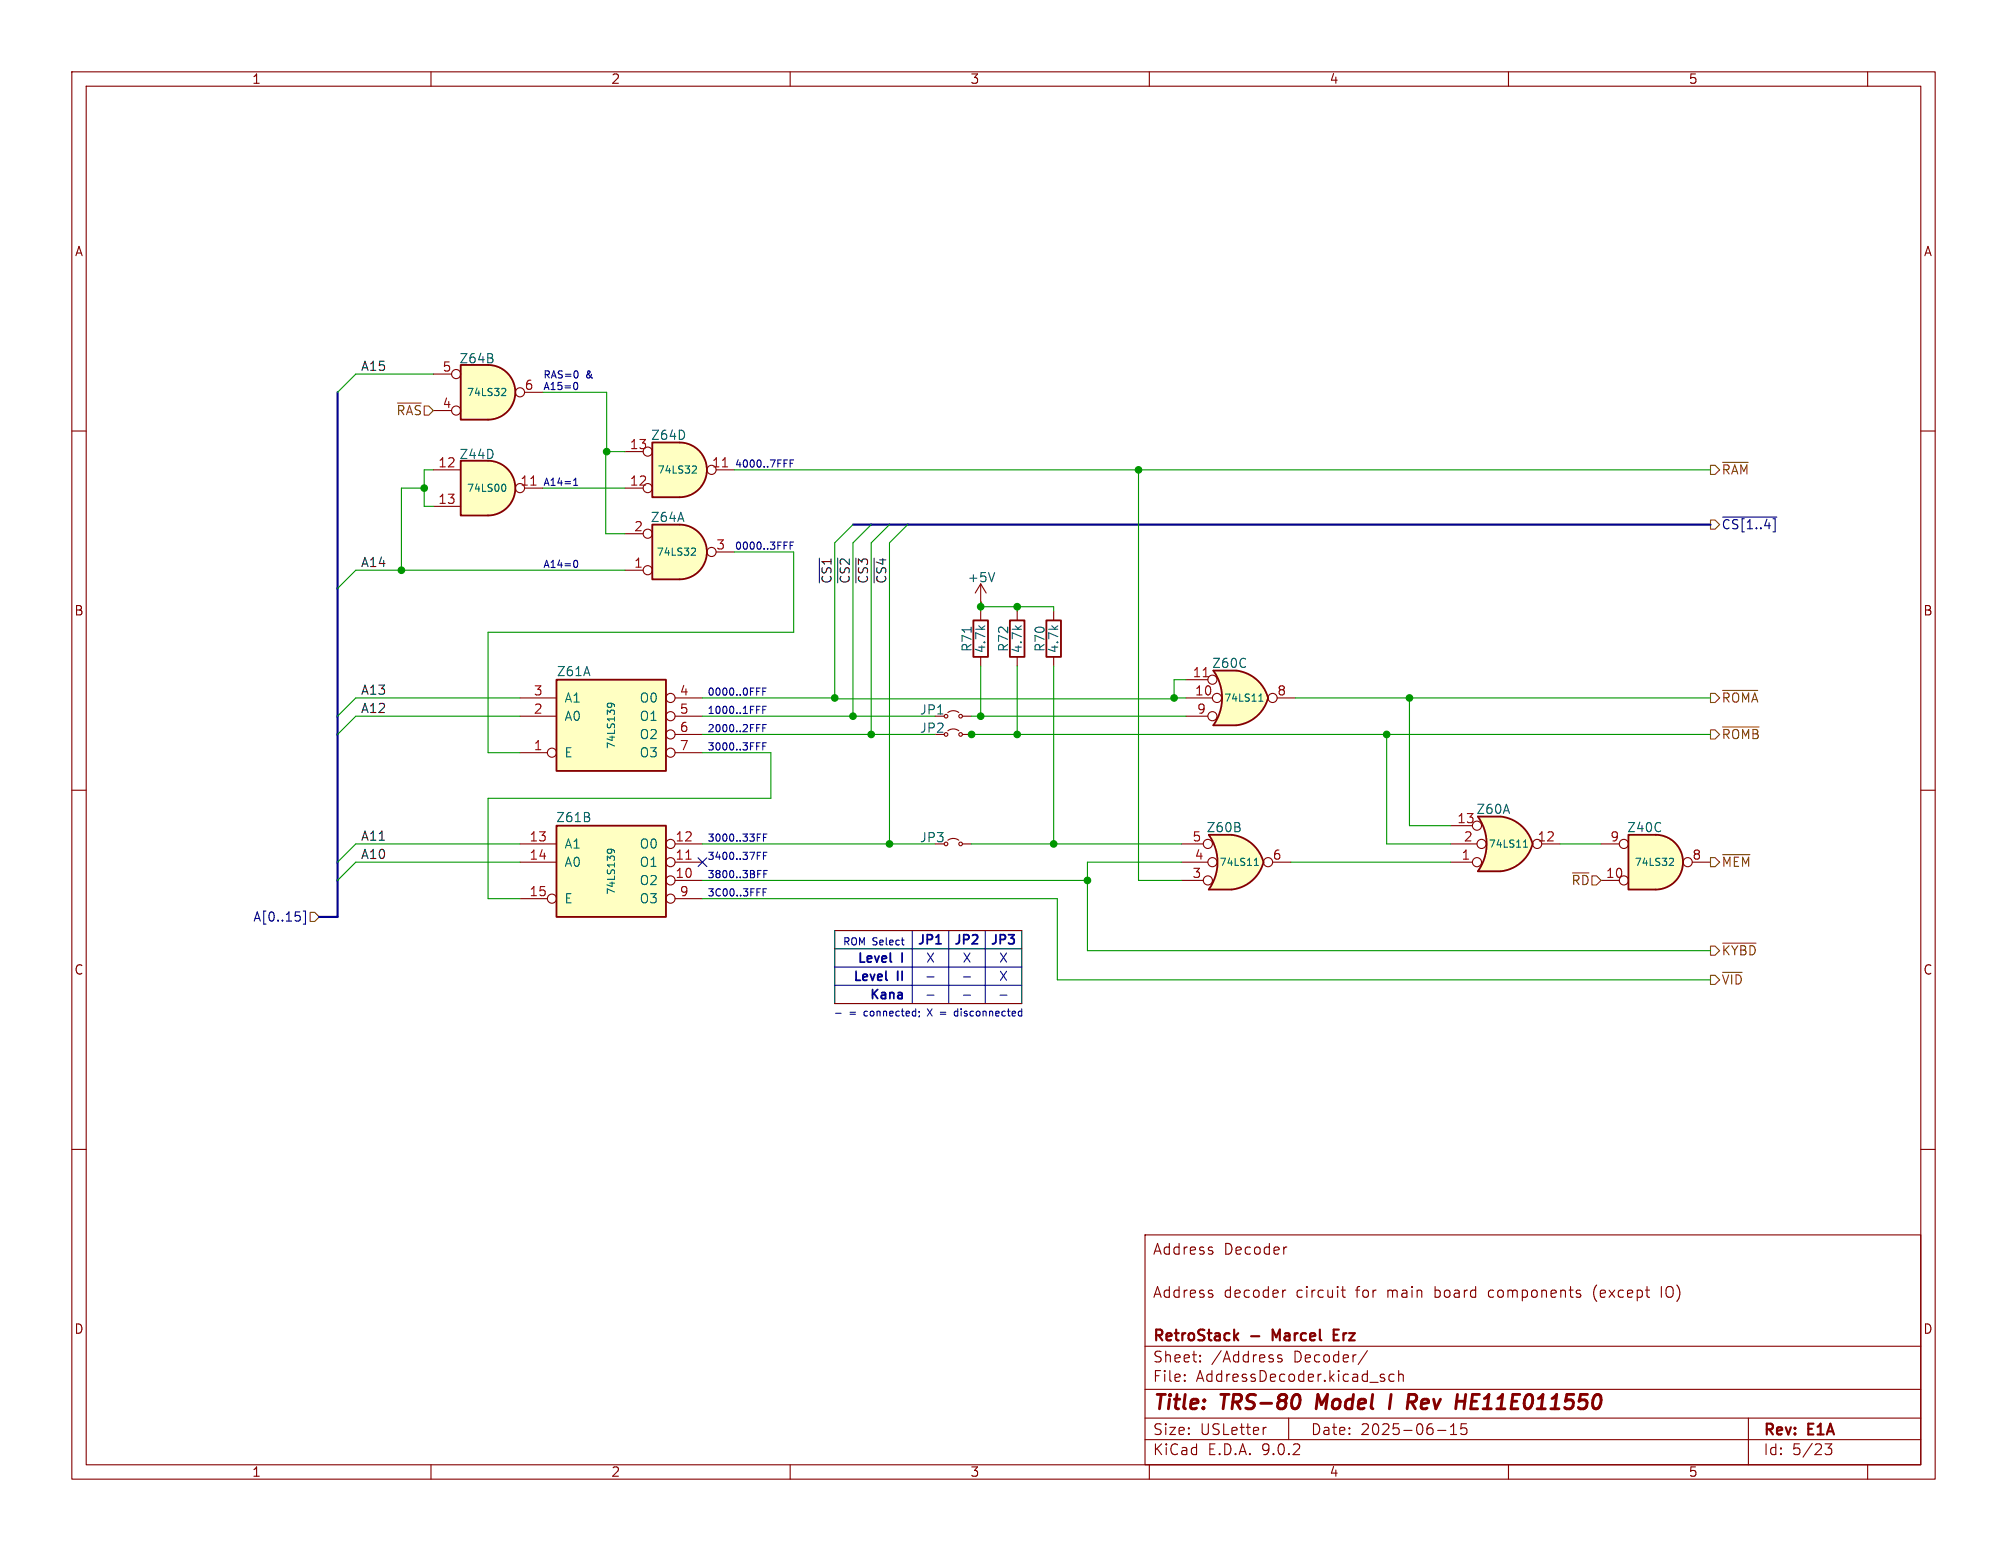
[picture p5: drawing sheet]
<svg xmlns="http://www.w3.org/2000/svg" width="279mm" height="216mm" viewBox="0 0 279 216" stroke-linecap="round" stroke-linejoin="round" font-family="sans-serif">
<g fill="none" stroke="#840000" stroke-width=".15">
<path d="M10 10h259.4v195.9h-259.4zM12 12h255.4v191.9h-255.4zM60 10v2M110 10v2M160 10v2M210 10v2M260 10v2M10 60h2M267.4 60h2M10 110h2M267.4 110h2M10 160h2"/>
<path d="M159.4 171.9h108v32h-108zM168.6 174.1l.3 .2-.1 .2-.2 .1M168.6 179.6l.2 .1M168.6 173.6l.2 .1M179 179.6l-.3 .1-.1 .2M179.1 173.6l-.2 .1M186.7 179.6h.6M186.9 179.1v1.3l.1 .1 .3 .1M219.6 179.6l.4 .1M221.9 179.5v.4v.6M231.3 179.1v1.5M267.4 160h2"/>
<path d="M159.4 197.4h108M159.4 193.4h108M159.4 187.4h108M164.9 192.1l.1 .1-.1 .1M164.9 192.1v.1v.1M164.9 191.4v.1M164.9 192.1v.2M164.9 191.4h.1l-.1 .1M167.1 189.4v.1v.1M167.1 189.4l-.1 .1 .1 .1M167.1 188.7v.1M167.1 189.4v.2"/>
<path d="M167.1 188.7h-.1l.1 .1M168.6 180.1l.3 .2-.1 .2-.2 .1M176.3 198.7l-.3 .1M178.4 188.7l-.3-.1-.2 .2v.2l.5 .2 .1 .1-.1 .2-.1 .1-.4-.1M179.4 197.4v3M190.4 188l-1.3 1.9M192.4 191.8l.3 .1 .1 .2-.2 .2h-.3M192.4 191.3l.3 .1M194.1 191.4l-.5-.1-.2 .3v.4l.1 .2 .1 .1 .5-.1M194.7 191.4a.37 .37 0 0 1 .7 .1v.8M194.7 190.8v1.5M200.1 199.1h1.2"/>
<path d="M201.9 199.7h.9M201.9 198.6l.5-.4v1.5M204.1 198.2h-.7v.7l.2-.1h.5l.1 .2-.1 .5-.2 .2h-.3l-.2-.2M219.6 180.1l.4 .1 .1 .2-.2 .2h-.3M243.4 197.4v6.5M60 203.9v2M110 203.9v2M159.4 200.4h108M160 203.9v2M210 203.9v2M254.1 201h.9l-.5 .6a.41 .41 0 0 1 .5 .2v.4l-.1 .2-.2 .1-.6-.1M260 203.9v2"/>
</g>
<path d="M180.8 194.2a1.31 1.31 0 0 1 0 1.5M183.5 194.1l-.3 2M193.7 194.1l-.3 2M197.1 194.2a.53 .53 0 0 1 0 .8M204.9 195.1h.6M205.9 194.1h-.9l-.3 2h1" fill="none" stroke="#840000" stroke-width=".4"/>
<path d="M172 186l.4 .6M172.4 185.6l-.6 .5M177.7 186.1l-.5-1v1.5M185.7 185.8h.5M186.4 185.1h-.7v1.5h.7" fill="none" stroke="#840000" stroke-width=".3"/>
<path d="M94.6 61.6a3.8 3.8 0 0 1 3.8 3.8 3.8 3.8 0 0 1-3.8 3.8z" fill="#ffffc2" stroke="#ffffc2" stroke-width=".14"/>
<path d="M90.8 61.6h3.8v7.6h-3.8z" fill="#ffffc2"/>
<path d="M90.8 61.6h3.8a3.8 3.8 0 0 1 3.8 3.8 3.8 3.8 0 0 1-3.8 3.8h-3.8z" fill="none" stroke="#840000" stroke-width=".25"/>
<g fill="none" stroke="#840000" stroke-width=".15">
<path d="M87 67.9h2.5M87 62.9h2.5M99.7 65.4h2.5"/>
<circle cx="90.2" cy="67.9" r=".63"/>
<circle cx="90.2" cy="62.9" r=".63"/>
<circle cx="99.1" cy="65.4" r=".63"/>
</g>
<path d="M100.6 65h.7" fill="none" stroke="#a90000" stroke-width=".15"/>
<path d="M96.5 64.9h.4l.1 .2-.7 .8h.7" fill="none" stroke="#006464" stroke-width=".15"/>
<path d="M94.6 73a3.8 3.8 0 0 1 3.8 3.8 3.8 3.8 0 0 1-3.8 3.8z" fill="#ffffc2" stroke="#ffffc2" stroke-width=".14"/>
<path d="M90.8 73h3.8v7.6h-3.8z" fill="#ffffc2"/>
<path d="M90.8 73h3.8a3.8 3.8 0 0 1 3.8 3.8 3.8 3.8 0 0 1-3.8 3.8h-3.8z" fill="none" stroke="#840000" stroke-width=".25"/>
<g fill="none" stroke="#840000" stroke-width=".15">
<path d="M87 79.4h2.5M87 74.3h2.5M99.7 76.8h2.5"/>
<circle cx="90.2" cy="74.3" r=".63"/>
<circle cx="90.2" cy="79.4" r=".63"/>
<circle cx="99.1" cy="76.8" r=".63"/>
</g>
<path d="M96.4 76.3h.3l.1 .3-.6 .7h.6" fill="none" stroke="#006464" stroke-width=".15"/>
<path d="M205.7 113.7h3.2M205.7 121.3h3.2" fill="none" stroke="#ffffc2" stroke-width=".14"/>
<g fill="#ffffc2" stroke="#ffffc2" stroke-width=".14">
<path d="M208.9 113.7a5.2 5.2 0 0 1 4.5 3.8l-5.1 1.3z"/>
<path d="M208.4 116.2l5 1.3a5.1 5.1 0 0 1-4.5 3.8z"/>
</g>
<path d="M205.7 113.7h3.2v7.6h-3.2a6.6 6.6 0 0 0 0-7.6z" fill="#ffffc2"/>
<path d="M135.5 86.4h2v5h-2zM140.6 86.4h2v5h-2zM205.7 113.7h3.2a5.2 5.2 0 0 1 4.5 3.8 5.2 5.2 0 0 1-4.5 3.8h-3.2a6.6 6.6 0 0 0 0-7.6z" fill="none" stroke="#840000" stroke-width=".25"/>
<g fill="none" stroke="#840000" stroke-width=".15">
<path d="M136.5 83.8h.1M136.5 81.3l-.7 1.3M136.5 81.3l.8 1.3M136.5 81.3v2.5M136.5 85.1v1.3M136.5 91.4v1.3M141.6 85.1v1.3M141.6 91.4v1.3M201.9 117.5h3.7M201.9 114.9h3.1M214.6 117.5h2.6M201.9 120h3.1"/>
<circle cx="205.6" cy="114.9" r=".63"/>
<circle cx="206.2" cy="117.5" r=".63"/>
<circle cx="214" cy="117.5" r=".63"/>
<circle cx="205.6" cy="120" r=".63"/>
</g>
<path d="M138.5 79.7l-.5 1.3M135.2 87.3v.7M212.1 117.9h.6M212.1 117.2l.3-.3v1" fill="none" stroke="#006464" stroke-width=".15"/>
<path d="M168.9 93.3h3.2M168.9 101h3.2" fill="none" stroke="#ffffc2" stroke-width=".14"/>
<g fill="#ffffc2" stroke="#ffffc2" stroke-width=".14">
<path d="M172.1 93.3a5.2 5.2 0 0 1 4.4 3.9l-5 1.3z"/>
<path d="M171.6 95.8l4.9 1.4a5.1 5.1 0 0 1-4.4 3.8z"/>
</g>
<path d="M168.9 93.3h3.2v7.7h-3.2a6.6 6.6 0 0 0 0-7.7z" fill="#ffffc2"/>
<path d="M168.9 93.3h3.2a5.2 5.2 0 0 1 4.4 3.9 5.2 5.2 0 0 1-4.4 3.8h-3.2a6.6 6.6 0 0 0 0-7.7z" fill="none" stroke="#840000" stroke-width=".25"/>
<g fill="none" stroke="#840000" stroke-width=".15">
<path d="M165.1 99.7h3M165.1 97.2h3.7M165.1 94.6h3M177.8 97.2h2.5"/>
<circle cx="168.8" cy="99.7" r=".63"/>
<circle cx="168.8" cy="94.6" r=".63"/>
<circle cx="169.4" cy="97.2" r=".63"/>
<circle cx="177.2" cy="97.2" r=".63"/>
</g>
<path d="M167.5 94.2h.7" fill="none" stroke="#a90000" stroke-width=".15"/>
<path d="M175.3 97.6h.5M175.3 96.9l.2-.3v1" fill="none" stroke="#006464" stroke-width=".15"/>
<path d="M168.3 116.2h3.1M168.3 123.8h3.1" fill="none" stroke="#ffffc2" stroke-width=".14"/>
<g fill="#ffffc2" stroke="#ffffc2" stroke-width=".14">
<path d="M171.5 116.2a5.2 5.2 0 0 1 4.4 3.8l-5 1.4z"/>
<path d="M170.9 118.7l5 1.3a5.1 5.1 0 0 1-4.4 3.8z"/>
</g>
<path d="M168.3 116.2h3.1v7.6h-3.1a6.6 6.6 0 0 0 0-7.6z" fill="#ffffc2"/>
<path d="M171.4 116.2h-3.1a6.6 6.6 0 0 1 0 7.6h3.1M171.5 116.2a5.2 5.2 0 0 1 4.4 3.8 5.1 5.1 0 0 1-4.4 3.8" fill="none" stroke="#840000" stroke-width=".25"/>
<g fill="none" stroke="#840000" stroke-width=".15">
<path d="M132 117l.3-.2 .5-.1 .7 .3M132 101.7l.3-.2h.5l.7 .2M134 117.5h1.3M134 102.2h1.3M164.5 117.5h3M164.5 122.6h3M164.5 120h3.6M177.2 120h2.5"/>
<circle cx="131.7" cy="117.5" r=".25"/>
<circle cx="131.7" cy="102.2" r=".25"/>
<circle cx="133.7" cy="117.5" r=".25"/>
<circle cx="133.7" cy="102.2" r=".25"/>
<circle cx="168.1" cy="117.5" r=".63"/>
<circle cx="168.1" cy="122.6" r=".63"/>
<circle cx="168.8" cy="120" r=".63"/>
<circle cx="176.5" cy="120" r=".63"/>
</g>
<path d="M174.6 119.8l.3-.3v1M174.6 120.5h.6" fill="none" stroke="#006464" stroke-width=".15"/>
<path d="M230.5 116.2a3.8 3.8 0 0 1 3.8 3.8 3.8 3.8 0 0 1-3.8 3.8z" fill="#ffffc2" stroke="#ffffc2" stroke-width=".14"/>
<path d="M226.7 116.2h3.8v7.6h-3.8z" fill="#ffffc2"/>
<path d="M226.7 116.2h3.8a3.8 3.8 0 0 1 3.8 3.8 3.8 3.8 0 0 1-3.8 3.8h-3.8z" fill="none" stroke="#840000" stroke-width=".25"/>
<g fill="none" stroke="#840000" stroke-width=".15">
<path d="M130.2 99.7h1.2M132 99.2l.3-.2 .5-.1 .7 .3M134 99.7h1.3M222.9 117.5h2.5M222.9 122.6h2.5M235.6 120h2.5"/>
<circle cx="131.7" cy="99.7" r=".25"/>
<circle cx="133.7" cy="99.7" r=".25"/>
<circle cx="226.1" cy="117.5" r=".63"/>
<circle cx="226.1" cy="122.6" r=".63"/>
<circle cx="234.9" cy="120" r=".63"/>
</g>
<path d="M232.5 119.5h.4l.1 .3-.6 .7h.6" fill="none" stroke="#006464" stroke-width=".15"/>
<path d="M77.5 94.6h15.2v12.7h-15.2z" fill="#ffffc2"/>
<path d="M77.5 94.6h15.2v12.7h-15.2z" fill="none" stroke="#840000" stroke-width=".25"/>
<g fill="none" stroke="#840000" stroke-width=".15">
<path d="M72.4 97.2h5.1M72.4 99.7h5.1M94 97.2h3.8M94 99.7h3.8M72.4 104.8h3.8M94 104.8h3.8M94 102.2h3.8"/>
<circle cx="93.3" cy="99.7" r=".63"/>
<circle cx="93.3" cy="97.2" r=".63"/>
<circle cx="76.8" cy="104.8" r=".63"/>
<circle cx="93.3" cy="104.8" r=".63"/>
<circle cx="93.3" cy="102.2" r=".63"/>
</g>
<path d="M84.6 98.4l-.1-.3 .1-.2a.66 .66 0 0 1 .9 .3v.2M85 97.9l.2 .2-.1 .3" fill="none" stroke="#006464" stroke-width=".15"/>
<path d="M77.5 114.9h15.2v12.7h-15.2z" fill="#ffffc2"/>
<path d="M145.7 86.4h2v5h-2zM77.5 114.9h15.2v12.7h-15.2z" fill="none" stroke="#840000" stroke-width=".25"/>
<g fill="none" stroke="#840000" stroke-width=".15">
<path d="M146.7 85.1v1.3M146.7 91.4v1.3M72.4 117.5h5.1M94 117.5h3.8M72.4 120h5.1M72.4 125.1h3.8M94 120h3.8M94 125.1h3.8M94 122.6h3.8"/>
<circle cx="93.3" cy="117.5" r=".63"/>
<circle cx="76.8" cy="125.1" r=".63"/>
<circle cx="93.3" cy="122.6" r=".63"/>
<circle cx="93.3" cy="120" r=".63"/>
<circle cx="93.3" cy="125.1" r=".63"/>
</g>
<path d="M95.5 119.6h.7" fill="none" stroke="#a90000" stroke-width=".15"/>
<path d="M84.6 118.7l-.1-.3 .1-.1a.66 .66 0 0 1 .9 .2v.2M85 118.2l.2 .2-.1 .3" fill="none" stroke="#006464" stroke-width=".15"/>
<path d="M67.9 50.8a3.8 3.8 0 0 1 3.8 3.8 3.8 3.8 0 0 1-3.8 3.8z" fill="#ffffc2" stroke="#ffffc2" stroke-width=".14"/>
<path d="M64.1 50.8h3.8v7.6h-3.8z" fill="#ffffc2"/>
<path d="M64.1 50.8h3.8a3.8 3.8 0 0 1 3.8 3.8 3.8 3.8 0 0 1-3.8 3.8h-3.8z" fill="none" stroke="#840000" stroke-width=".25"/>
<g fill="none" stroke="#840000" stroke-width=".15">
<path d="M60.3 57.2h2.6M60.3 52.1h2.6M73 54.6h2.6"/>
<circle cx="63.5" cy="57.1" r=".63"/>
<circle cx="63.5" cy="52.1" r=".63"/>
<circle cx="72.4" cy="54.6" r=".63"/>
</g>
<path d="M70 54.1h.3l.1 .3-.6 .7h.6" fill="none" stroke="#006464" stroke-width=".15"/>
<path d="M67.9 64.1a3.8 3.8 0 0 1 3.8 3.8 3.8 3.8 0 0 1-3.8 3.9z" fill="#ffffc2" stroke="#ffffc2" stroke-width=".14"/>
<path d="M64.1 64.1h3.8v7.7h-3.8z" fill="#ffffc2"/>
<path d="M64.1 64.1h3.8a3.8 3.8 0 0 1 3.8 3.8 3.8 3.8 0 0 1-3.8 3.9h-3.8z" fill="none" stroke="#840000" stroke-width=".25"/>
<g fill="none" stroke="#840000" stroke-width=".15">
<path d="M60.3 65.4h3.8M60.3 70.5h3.8M73 67.9h2.6"/>
<circle cx="72.4" cy="67.9" r=".63"/>
</g>
<path d="M73.9 67.5h.7" fill="none" stroke="#a90000" stroke-width=".15"/>
<path d="M70.1 67.4a.53 .53 0 0 1 .3 .5 .53 .53 0 0 1-.3 .5" fill="none" stroke="#006464" stroke-width=".15"/>
<g fill="none" stroke="#725600" stroke-width=".15">
<path d="M55.3 56.1h3.3M238.1 64.8h.7l.6 .6-.6 .6h-.7zM238.1 72.4h.7l.6 .6-.6 .7h-.7zM239.8 64.4h3.6M238.1 96.5h.7l.6 .7-.6 .6h-.7zM239.8 96.1h4.9M238.1 119.4h.7l.6 .6-.6 .7h-.7zM238.1 101.6h.7l.6 .6-.6 .7h-.7zM239.8 119h3.8M239.8 101.2h5.1M43.2 127h.6l.6 .6-.6 .7h-.6zM218.9 121.5h2.3"/>
<path d="M238.1 131.7h.7l.6 .6-.6 .7h-.7zM238.1 135.8h.7l.6 .6-.6 .6h-.7zM239.8 131.3h4.7M239.8 135.4h2.7"/>
</g>
<path d="M239.8 72h7.6M97.2 119.4l1.2 1.2M98.4 119.4l-1.2 1.2M41.7 127.5v.6M42.2 126.8h.3v1.8h-.3" fill="none" stroke="#000084" stroke-width=".15"/>
<path d="M114.1 77.7v3.4M116.6 77.7v3.4M119.1 77.7v3.4M121.7 77.7v3.4" fill="none" stroke="#0f0f0f" stroke-width=".15"/>
<g fill="none" stroke="#0000c2" stroke-width=".15">
<path d="M80.1 53.2l-.1 .1M80.2 53.2a.57 .57 0 0 1-.1 1h-.1M80.4 51.8v.6M79.9 67.6h.5M79.9 66.9l.2-.3v1M80 78h.1a.53 .53 0 0 1 .3 .5 .53 .53 0 0 1-.3 .5l-.1-.1M110 64.5h.3M110 75.9h.3M110.5 64h-.5v1M110.5 75.5h-.5v1M106.2 98.8h.3M106.2 96.3h.3"/>
<path d="M106.7 95.8h-.5v1M106.7 98.3h-.5v1M106.2 101.3h.3M106.2 103.9h.3M106.3 119.1h.3M106.3 116.6h.3M106.7 100.9h-.5v1M106.7 103.4h-.5v1M106.8 116.1h-.5v1M106.8 118.6h-.5v1M106.2 124.2h.4M106.2 123.7h.5"/>
<path d="M106.3 121.7h.4M106.8 121.2h-.5v1M116.2 134.6h26M116.2 137.2h26M125.5 130.9h.4M125.8 131.5h.1M127 129.5v10.2M129.1 136h.9M129.1 138.5h.9M132.1 129.5v10.2M134.1 136h1M134.1 138.5h1"/>
<path d="M137.2 129.5v10.2M139.2 138.5h1M116.3 141h.8M128 140.8v.1M128 141.4l-.1 .2M129.1 140.4l.7 1M129.8 140.4l-.7 1M130.9 140.9h.8M130.9 141.2h.8M133.3 140.4v1M133.3 140.8h-.3l-.1 .2 .1 .4h.3"/>
</g>
<path d="M130.3 131.4h.7" fill="none" stroke="#0000c2" stroke-width=".25"/>
<path d="M116.2 132.1h26M116.2 129.5h26v10.2h-26z" fill="none" stroke="#000" stroke-width=".15"/>
<path d="M47 54.6v73h-2.6M118.7 73h119.4" fill="none" stroke="#000084" stroke-width=".3"/>
<g fill="none" stroke="#009600" stroke-width=".15">
<path d="M60.3 52.1h-10.8l-2.5 2.5M75.6 54.6h8.9v8.3M59.1 67.9h-3.2v11.5M60.3 65.4h-1.2v5.1h1.2M75.6 67.9h11.4M87 79.4h-37.5l-2.5 2.5M87 62.9h-2.7v11.4h2.7M102.2 76.8h8.3v11.2h-42.6v16.8h4.5M102.2 65.4h135.9M118.7 73l-2.5 2.6v21.7h47.2v-2.7h1.7M121.3 73l-2.6 2.6v24.1M123.8 73l-2.5 2.6v26.6"/>
<path d="M126.4 73l-2.6 2.6v41.9M158.5 65.4v57.2h6M72.4 99.7h-22.9l-2.5 2.5M72.4 97.2h-22.9l-2.5 2.5M97.8 99.7h32.4M97.8 97.2h18.4M135.3 99.7h29.8M136.5 83.8v1.3M136.5 92.7v7M136.5 84.5h10.2v.6M141.6 84.5v.6M141.6 92.7v9.5"/>
<path d="M146.7 92.7v24.8M163.4 97.2h1.7M180.3 97.2h57.8M196.2 97.2v17.7h5.7M72.4 117.5h-22.9l-2.5 2.5M97.8 104.8h9.5v6.3h-39.4v14h4.5M97.8 102.2h32.4M97.8 117.5h32.4M135 102.2h103.1M135.3 117.5h29.2M193 102.2v15.3h8.9M217.2 117.5h5.7"/>
<path d="M72.4 120h-22.9l-2.5 2.6M97.8 125.1h49.4v11.3h90.9M97.8 122.6h53.6M164.5 120h-13.1v12.3h86.7M179.7 120h22.2"/>
</g>
<g fill="#009600" stroke="#009600" stroke-width=".15">
<circle cx="123.8" cy="117.5" r=".46"/>
<circle cx="121.3" cy="102.2" r=".46"/>
<circle cx="118.7" cy="99.7" r=".46"/>
<circle cx="135.3" cy="102.2" r=".46"/>
<circle cx="146.7" cy="117.5" r=".46"/>
<circle cx="141.6" cy="102.2" r=".46"/>
<circle cx="151.4" cy="122.6" r=".46"/>
<circle cx="141.6" cy="84.5" r=".46"/>
<circle cx="136.5" cy="99.7" r=".46"/>
<circle cx="136.5" cy="84.5" r=".46"/>
<circle cx="84.5" cy="62.9" r=".46"/>
<circle cx="59.1" cy="67.9" r=".46"/>
<circle cx="55.9" cy="79.4" r=".46"/>
<circle cx="116.2" cy="97.2" r=".46"/>
<circle cx="193" cy="102.2" r=".46"/>
<circle cx="196.2" cy="97.2" r=".46"/>
<circle cx="158.5" cy="65.4" r=".46"/>
<circle cx="163.4" cy="97.2" r=".46"/>
</g>
<g font-size="2.8" fill="#840000">
<text x="160.4" y="196.8">Title:</text>
<text x="170.1" y="196.8">TRS-80</text>
<text x="184.1" y="196.8">Model</text>
<text x="195.1" y="196.8">I</text>
<text x="198.4" y="196.8">Rev</text>
<text x="205.9" y="196.8">HE11E011550</text>
</g>
<g font-size="2.1" fill="#840000">
<text x="160.4" y="174.9">Address</text>
<text x="170.3" y="174.9">Decoder</text>
<text x="160.4" y="180.9">Address</text>
<text x="170.3" y="180.9">decoder</text>
<text x="180.5" y="180.9">circuit</text>
<text x="188.9" y="180.9">for</text>
<text x="193.4" y="180.9">main</text>
<text x="200.1" y="180.9">board</text>
<text x="207.8" y="180.9">components</text>
<text x="222.5" y="180.9">(except</text>
<text x="232.1" y="180.9">IO)</text>
<text x="160.4" y="189.9">Sheet:</text>
<text x="160.4" y="187.1">RetroStack</text>
<text x="168.6" y="189.9">/Address</text>
<text x="174.2" y="187.1">-</text>
<text x="177.8" y="187.1">Marcel</text>
<text x="180.1" y="189.9">Decoder/</text>
<text x="186.9" y="187.1">Erz</text>
<text x="160.4" y="192.6">File:</text>
<text x="166.5" y="192.6">AddressDecoder.kicad_sch</text>
<text x="160.4" y="202.8">KiCad</text>
<text x="160.4" y="200">Size:</text>
<text x="167.1" y="200">USLetter</text>
<text x="168.1" y="202.8">E.D.A.</text>
<text x="175.7" y="202.8">9.0.2</text>
<text x="182.4" y="200">Date:</text>
<text x="189.4" y="200">2025-06-15</text>
<text x="245.4" y="200.2">Rev:</text>
<text x="245.4" y="202.8">Id:</text>
<text x="249.5" y="202.8">5/23</text>
<text x="251.8" y="200.2">E1A</text>
</g>
<g font-size="1.8" fill="#840000">
<text x="35" y="11.9">1</text>
<text x="85" y="11.9">2</text>
<text x="135" y="11.9">3</text>
<text x="185" y="11.9">4</text>
<text x="235" y="11.9">5</text>
<text x="10.3" y="35.9">A</text>
<text x="267.7" y="35.9">A</text>
<text x="10.3" y="85.9">B</text>
<text x="267.7" y="85.9">B</text>
<text x="10.3" y="135.9">C</text>
<text x="267.7" y="135.9">C</text>
<text x="10.3" y="185.9">D</text>
<text x="267.7" y="185.9">D</text>
<text x="35" y="205.8">1</text>
<text x="85" y="205.8">2</text>
<text x="135" y="205.8">3</text>
<text x="185" y="205.8">4</text>
<text x="235" y="205.8">5</text>
</g>
<g font-size="1.8" fill="#0f0f0f">
<text x="50.2" y="51.7">A15</text>
<text x="50.2" y="79">A14</text>
<text x="115.9" y="81.4" transform="rotate(-90 115.9 81.4)">~{CS1}</text>
<text x="118.4" y="81.4" transform="rotate(-90 118.4 81.4)">~{CS2}</text>
<text x="120.9" y="81.4" transform="rotate(-90 120.9 81.4)">~{CS3}</text>
<text x="123.5" y="81.4" transform="rotate(-90 123.5 81.4)">~{CS4}</text>
<text x="50.2" y="96.8">A13</text>
<text x="50.2" y="99.3">A12</text>
<text x="50.2" y="117.1">A11</text>
<text x="50.2" y="119.7">A10</text>
</g>
<g font-size="1.8" fill="#a90000">
<text x="61.5" y="51.8">5</text>
<text x="61.5" y="56.9">4</text>
<text x="73" y="54.4">6</text>
<text x="60.9" y="65.2">12</text>
<text x="87.6" y="62.6">13</text>
<text x="99" y="65.2">11</text>
<text x="60.9" y="70.2">13</text>
<text x="72.3" y="67.7">11</text>
<text x="87.6" y="67.7">12</text>
<text x="88.2" y="74">2</text>
<text x="99.6" y="76.6">3</text>
<text x="88.2" y="79.1">1</text>
<text x="165.9" y="94.4">11</text>
<text x="74.2" y="96.9">3</text>
<text x="74.2" y="99.4">2</text>
<text x="94.5" y="96.9">4</text>
<text x="94.5" y="99.4">5</text>
<text x="94.5" y="102">6</text>
<text x="166.3" y="96.9">10</text>
<text x="166.6" y="99.4">9</text>
<text x="177.7" y="96.9">8</text>
<text x="74.2" y="104.5">1</text>
<text x="94.5" y="104.5">7</text>
<text x="73.6" y="117.2">13</text>
<text x="73.6" y="119.8">14</text>
<text x="93.9" y="117.2">12</text>
<text x="93.9" y="119.8">11</text>
<text x="165.9" y="117.2">5</text>
<text x="166.2" y="119.8">4</text>
<text x="177.1" y="119.8">6</text>
<text x="202.8" y="114.7">13</text>
<text x="203.4" y="119.8">1</text>
<text x="203.7" y="117.2">2</text>
<text x="214" y="117.2">12</text>
<text x="224.1" y="117.2">9</text>
<text x="235.5" y="119.8">8</text>
<text x="73.6" y="124.8">15</text>
<text x="93.9" y="122.3">10</text>
<text x="94.5" y="124.8">9</text>
<text x="165.9" y="122.3">3</text>
<text x="223.5" y="122.3">10</text>
</g>
<g font-size="1.8" fill="#006464">
<text x="63.9" y="50.8">Z64B</text>
<text x="63.9" y="64.1">Z44D</text>
<text x="90.5" y="61.4">Z64D</text>
<text x="90.5" y="72.9">Z64A</text>
<text x="134.6" y="81.3">+5V</text>
<text x="77.4" y="94.3">Z61A</text>
<text x="135.5" y="90.8" transform="rotate(-90 135.5 90.8)">R71</text>
<text x="137.4" y="91" transform="rotate(-90 137.4 91)">4.7k</text>
<text x="140.6" y="90.8" transform="rotate(-90 140.6 90.8)">R72</text>
<text x="142.5" y="91" transform="rotate(-90 142.5 91)">4.7k</text>
<text x="145.6" y="90.8" transform="rotate(-90 145.6 90.8)">R70</text>
<text x="147.5" y="91" transform="rotate(-90 147.5 91)">4.7k</text>
<text x="168.6" y="93.2">Z60C</text>
<text x="78.5" y="98">A1</text>
<text x="78.5" y="100.6">A0</text>
<text x="89" y="98">O0</text>
<text x="89" y="100.6">O1</text>
<text x="128" y="99.7">JP1</text>
<text x="78.5" y="105.6">E</text>
<text x="89" y="103.1">O2</text>
<text x="89" y="105.6">O3</text>
<text x="128" y="102.2">JP2</text>
<text x="205.4" y="113.5">Z60A</text>
<text x="77.3" y="114.7">Z61B</text>
<text x="78.5" y="118.3">A1</text>
<text x="89" y="118.3">O0</text>
<text x="128" y="117.4">JP3</text>
<text x="167.9" y="116.1">Z60B</text>
<text x="226.4" y="116.1">Z40C</text>
<text x="78.5" y="120.9">A0</text>
<text x="78.5" y="126">E</text>
<text x="89" y="120.9">O1</text>
<text x="89" y="123.4">O2</text>
<text x="89" y="126">O3</text>
</g>
<g font-size="1.8" fill="#725600">
<text x="55.1" y="58">~{RAS}</text>
<text x="239.6" y="66.3">~{RAM}</text>
<text x="239.6" y="98">~{ROMA}</text>
<text x="239.6" y="103.1">~{ROMB}</text>
<text x="218.7" y="123.4">~{RD}</text>
<text x="239.6" y="120.9">~{MEM}</text>
<text x="239.6" y="133.2">~{KYBD}</text>
<text x="239.6" y="137.3">~{VID}</text>
</g>
<g font-size="1.8" fill="#000084">
<text x="239.6" y="73.9">~{CS[1..4]}</text>
<text x="35.2" y="128.5">A[0..15]</text>
</g>
<g font-size="1.8" fill="#0000c2">
<text x="127.6" y="131.8">JP1</text>
<text x="132.6" y="131.8">JP2</text>
<text x="137.7" y="131.8">JP3</text>
<text x="118.5" y="136.9">Level</text>
<text x="119.1" y="134.4">Level</text>
<text x="124.8" y="136.9">II</text>
<text x="125.4" y="134.4">I</text>
<text x="128.8" y="134.2">X</text>
<text x="133.9" y="134.2">X</text>
<text x="139" y="134.2">X</text>
<text x="139" y="136.8">X</text>
<text x="120.8" y="139.4">Kana</text>
</g>
<g font-size="1.4" fill="#0000c2">
<text x="75.6" y="52.8">RAS=0</text>
<text x="81.6" y="52.8">&amp;</text>
<text x="75.6" y="54.4">A15=0</text>
<text x="102.2" y="65.2">4000..7FFF</text>
<text x="75.6" y="67.7">A14=1</text>
<text x="102.2" y="76.6">0000..3FFF</text>
<text x="75.6" y="79.1">A14=0</text>
<text x="98.4" y="102">2000..2FFF</text>
<text x="98.4" y="99.4">1000..1FFF</text>
<text x="98.4" y="96.9">0000..0FFF</text>
<text x="98.4" y="104.5">3000..3FFF</text>
<text x="98.4" y="119.8">3400..37FF</text>
<text x="98.4" y="117.2">3000..33FF</text>
<text x="98.4" y="122.3">3800..3BFF</text>
<text x="98.4" y="124.8">3C00..3FFF</text>
<text x="117.2" y="131.9">ROM Select</text>
<text x="118.2" y="141.7">=</text>
<text x="120.5" y="141.7">connected;</text>
<text x="133.8" y="141.7">disconnected</text>
</g>
<g font-size="1.4" fill="#006464">
<text x="64.9" y="55.3">74LS32</text>
<text x="64.9" y="68.7">74LS00</text>
<text x="91.4" y="66.1">74LS32</text>
<text x="91.3" y="77.6">74LS32</text>
<text x="170.3" y="97.9">74LS11</text>
<text x="85.8" y="104.4" transform="rotate(-90 85.8 104.4)">74LS139</text>
<text x="207.1" y="118.2">74LS11</text>
<text x="85.8" y="124.7" transform="rotate(-90 85.8 124.7)">74LS139</text>
<text x="169.7" y="120.7">74LS11</text>
<text x="227.5" y="120.7">74LS32</text>
</g>
</svg>
